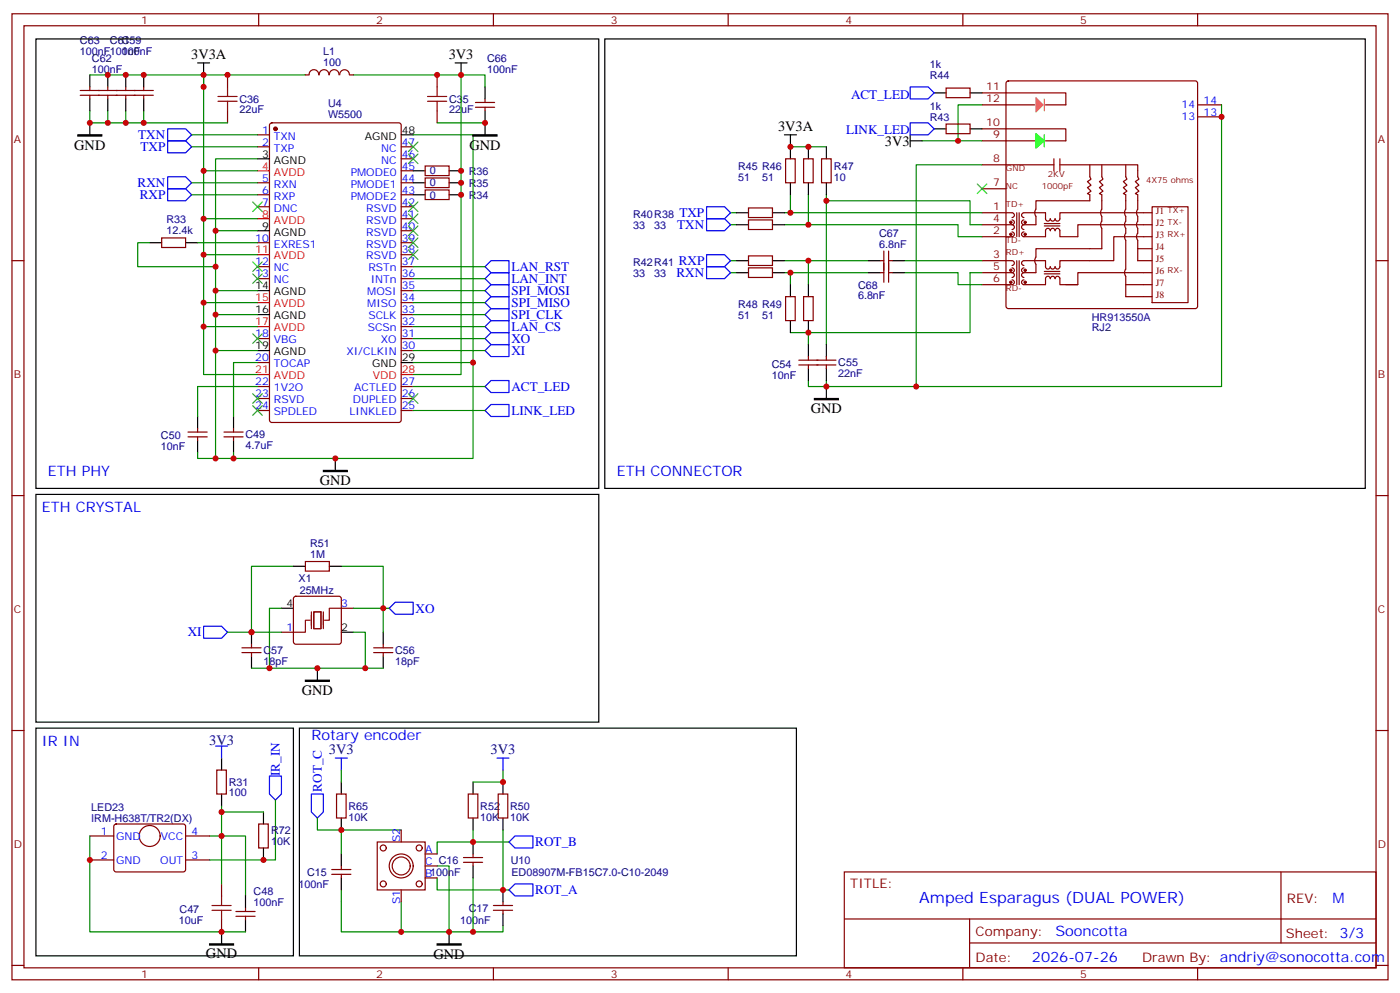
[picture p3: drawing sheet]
<svg xmlns="http://www.w3.org/2000/svg" width="412mm" height="292mm" viewBox="0 0 412 292" stroke-linecap="round" stroke-linejoin="round" font-family="sans-serif">
<g fill="none" stroke="#870000" stroke-width=".35">
<path d="M3.5 4.1h405.4v284.3h-405.4zM7.1 7.6h398.2v277.3h-398.2zM76.2 4.1v3.5M145.3 4.1v3.5M214.5 4.1v3.5M283.6 4.1v3.5M352.8 4.1v3.5M23.6 28h21.6M23.6 26.6h21.6M26.5 25.6v1M26.5 28v1.1M31.7 25.6v1"/>
<path d="M31.7 28v1.1M37 25.6v1M37 28v1.1M42.3 25.6v1M42.3 28v1.1M67 22v3.6M67 32.6v3.6M75.8 39.7h3.6M79.6 36.4l.5-.2h37.4l.6 .4 .1 87-.5 .7-37.6 .1-.7-.5v-87zM90 22h1M91.1 22a1.41 1.41 0 0 1 1.4-1.5 1.41 1.41 0 0 1 1.4 1.5M94.1 22a1.41 1.41 0 0 1 1.4-1.5 1.41 1.41 0 0 1 1.4 1.5"/>
<path d="M97 22a1.41 1.41 0 0 1 1.4-1.5 1.41 1.41 0 0 1 1.4 1.5M100.1 22a1.41 1.41 0 0 1 1.4-1.5 1.41 1.41 0 0 1 1.4 1.5M103 22h1.1M128.8 22v3.6M128.8 32.6v3.6M140.1 31.6h5.6M140.1 30.2h5.6M142.9 29.1v1.1M142.9 31.6v1M278.7 25.9h7.1v2.9h-7.1zM278.7 36.5h7.1v2.8h-7.1zM289.3 27.3h24.7v3.6h-6"/>
<path d="M289.3 37.9h24.7v3.6h-6M289.3 30.9h15.5M296.6 24l.4-.2h55.1l.5 .2 .2 .5v65.6l-.3 .5-.4 .2h-55.1l-.5-.2-.2-.5v-65.6zM352.8 30.9h7M352.8 34.4h7M75.8 43.2h3.6M75.8 53.8h3.6M75.8 57.3h3.6M118.2 43.2h3.5M118.2 53.8h3.5M118.2 57.3h3.5M118.2 50.3h3.5"/>
<path d="M118.2 46.7h3.5M125.2 55.9h7.1v2.8h-7.1zM125.2 52.4h7.1v2.8h-7.1zM125.2 48.9h7.1v2.8h-7.1zM231.4 46.7h2.8v7.1h-2.8zM236.7 46.7h2.8v7.1h-2.8zM242 46.7h2.8v7.1h-2.8zM289.3 55.6h7M289.3 48.5h21.1M289.3 41.5h15.5M310.4 46.7v3.6M312.2 48.5h22.9v3.5l.4 .7-1.1 .7 1.1 1.1-1.1 .7 1.1 1.1-1.1 .7 .7 .3v4.3a1.77 1.77 0 0 0 0 2.1v1.4a1.77 1.77 0 0 0 0 2.1v1.4a1.77 1.77 0 0 0 0 2.1v6h4.3"/>
<path d="M312.2 46.7v3.6M321 48.5v3.5l.4 .7-1.1 .7 1.1 1.1-1.1 .7 1.1 1.1-1.1 .7 .7 .3v1.8h-15.8l-.1 2.5a1.77 1.77 0 0 0 .1 2.1v2.4h-3.6M324.6 48.5v3.5l.3 .7-1.1 .7 1.1 1.1-1.1 .7 1.1 1.1-1.1 .7 .8 .3-.1 4.3a1.77 1.77 0 0 0 .1 2.1l-.1 1.4a1.77 1.77 0 0 0 .1 2.1v6h-19.4l-.1 2.5a1.77 1.77 0 0 0 .1 2.1v2.5h-3.6M331.6 48.5v3.5l.4 .7-1.1 .7 1.1 1.1-1.1 .7 1.1 1.1-1.1 .7 .7 .3v4.3a1.77 1.77 0 0 0 0 2.1v1.4a1.77 1.77 0 0 0 0 2.1v1.4a1.77 1.77 0 0 0 0 2.1v8.5M3.5 76.7h3.6M47.6 70h7.1v2.8h-7.1zM75.8 60.9h3.6M75.8 71.4h3.6M75.8 78.5h3.6M118.2 60.9h3.5M118.2 71.4h3.5M118.2 78.5h3.5"/>
<path d="M118.2 75h3.5M118.2 67.9h3.5M118.2 64.4h3.5M220.5 78.8h7v2.9h-7zM220.5 75.3h7v2.8h-7zM220.5 64.7h7v2.9h-7zM220.5 61.2h7v2.8h-7zM259.3 76.7h1M260.3 73.9v9.2M261.8 76.7h1M261.8 73.9v9.2M289.3 76.7h8.8a.71 .71 0 0 1 .7 .7 .71 .71 0 0 1-.7 .7"/>
<path d="M289.3 62.6h8.8a.71 .71 0 0 1 .7 .7 .71 .71 0 0 1-.7 .7M289.3 66.1h8.8M298.1 78.8a.71 .71 0 0 1 .7 .8 .71 .71 0 0 1-.7 .7M298.1 66.1a.71 .71 0 0 1 .7 .8 .71 .71 0 0 1-.7 .7M298.1 68.3a.71 .71 0 0 1 .7 .7 .71 .71 0 0 1-.7 .7h-8.8M298.1 64.7a.71 .71 0 0 1 .7 .7 .71 .71 0 0 1-.7 .7M299.5 62.6v7.1M299.5 76.7v7.1M300.2 62.6v7.1M300.2 76.7v7.1M301.6 78.8a.71 .71 0 0 0-.7 .8 .71 .71 0 0 0 .7 .7M301.6 66.1a.71 .71 0 0 0-.7 .8 .71 .71 0 0 0 .7 .7"/>
<path d="M301.6 64.7a.71 .71 0 0 0-.7 .7 .71 .71 0 0 0 .7 .7M307.6 79.9h4.6M307.6 66.5h4.6M307.6 65.8h4.6M331.6 79.2a1.77 1.77 0 0 0 0 2.1v6h7.8M335.1 73.2h4.3M339.4 69.7h-11.3v7h-15.9v1.8a.71 .71 0 0 1-.7 .7 .71 .71 0 0 1-.7-.7 .71 .71 0 0 1-.7 .7 .71 .71 0 0 1-.7-.7 .71 .71 0 0 1-.7 .7 .71 .71 0 0 1-.7-.7v-1.8h-6.4a.71 .71 0 0 0-.7 .7 .71 .71 0 0 0 .7 .7M339.4 66.1h-21.9v3.6h-5.3v-1.8a.71 .71 0 0 0-.7-.7 .71 .71 0 0 0-.7 .7 .71 .71 0 0 0-.7-.7 .71 .71 0 0 0-.7 .7 .71 .71 0 0 0-.7-.7 .71 .71 0 0 0-.7 .7v1.8h-6.4a.71 .71 0 0 1-.7-.7 .71 .71 0 0 1 .7-.7M339.4 62.6h-27.2v1.8a.71 .71 0 0 1-.7 .7 .71 .71 0 0 1-.7-.7 .71 .71 0 0 1-.7 .7 .71 .71 0 0 1-.7-.7 .71 .71 0 0 1-.7 .7 .71 .71 0 0 1-.7-.7v-1.8h-6.4a.71 .71 0 0 0-.7 .7 .71 .71 0 0 0 .7 .7M339.4 60.9h10.6v28.2h-10.6zM405.3 76.7h3.6M75.8 82h3.6"/>
<path d="M75.8 99.7h3.6M118.2 82h3.5M118.2 99.7h3.5M118.2 96.1h3.5M118.2 92.6h3.5M118.2 89.1h3.5M118.2 85.5h3.5M231.4 87.3h2.8v7.1h-2.8zM236.7 87.3h2.8v7.1h-2.8zM259.3 80.3h1M261.8 80.3h1M289.3 80.3h8.8"/>
<path d="M298.1 80.3a.71 .71 0 0 1 .7 .7 .71 .71 0 0 1-.7 .7M298.1 82.4a.71 .71 0 0 1 .7 .7 .71 .71 0 0 1-.7 .7h-8.8M301.6 80.3a.71 .71 0 0 0-.7 .7 .71 .71 0 0 0 .7 .7M301.6 82.4a.71 .71 0 0 0-.7 .7 .71 .71 0 0 0 .7 .7h6.4v-1.8a.71 .71 0 0 1 .7-.7 .71 .71 0 0 1 .7 .7 .71 .71 0 0 1 .7-.7 .71 .71 0 0 1 .7 .7 .71 .71 0 0 1 .7-.7 .71 .71 0 0 1 .7 .7v1.8h5.3M307.6 80.6h4.6M331.6 83.8h7.8M339.4 80.3h-21.9v3.5h-3.5M75.8 106.7h3.6M75.8 113.8h3.6M75.8 117.3h3.6M118.2 113.8h3.5M118.2 117.3h3.5"/>
<path d="M118.2 103.2h3.5M235.3 107.4h10.9M235.3 106h10.9M238.1 105v1M238.1 107.4v1.1M243.4 105v1M243.4 107.4v1.1M55.4 128.6h5.6M55.4 127.2h5.6M58.2 126.1v1.1M58.2 128.6v1M66 128.6h5.6"/>
<path d="M66 127.2h5.6M68.8 126.1v1.1M68.8 128.6v1M75.8 120.8h3.6M118.2 120.8h3.5M3.5 145.9h3.6M405.3 145.9h3.6M86.7 175.7l.4-.2h12.7l.5 .2 .2 .5v12.7l-.2 .5-.5 .2h-12.7l-.5-.2-.2-.5v-12.7zM90 165.3h7v2.8h-7zM100.5 179h3.6M71.3 192.1h5.6M71.3 190.7h5.6"/>
<path d="M74.1 189.6v1.1M74.1 192.1v1M82.9 186.1h3.5M110.1 192.1h5.6M110.1 190.7h5.6M112.9 189.6v1.1M112.9 192.1v1M3.5 215h3.6M405.3 215h3.6M63.9 226.7h2.8v7h-2.8zM99.1 233.7h2.9v7.1h-2.9zM137.9 233.7h2.9v7.1h-2.9z"/>
<path d="M146.8 233.7h2.8v7.1h-2.8zM26.5 246.1h7M26.5 253.1h7M33.7 242.7l.5-.2 20 .1 .5 .6-.1 13-.6 .4h-20.1l-.4-.7v-12.7zM54.7 246.1h7M54.7 253.1h7M76.2 242.5h2.8v7.1h-2.8zM97.7 257.4h5.7M97.7 255.9h5.7M100.5 254.9v1M100.5 257.4v1M111.1 247.8h14.1v14.1h-14.1z"/>
<path d="M118.2 244.3v3.5M125.2 254.9h3.6M125.2 258.4h3.6M125.2 251.4h3.6M136.5 253.8h5.7M136.5 252.4h5.7M139.3 251.4v1M139.3 253.8v1.1M248.7 256.6h156.6v28.3h-156.6zM377.3 256.7v20.8M65.3 260.2v3.5M65.3 270.8v3.5"/>
<path d="M69.5 268.3h5.6M69.5 269.7h5.6M72.3 267.2v1.1M72.3 269.7v1.1M118.2 261.9v3.6M145.3 267.9h5.7M145.3 266.5h5.7M148.2 265.5v1M148.2 267.9v1.1M248.7 270.5h156.5M285.6 277.5h119.6M285.6 270.5v14.1"/>
<path d="M3.5 284.2h3.6M76.2 284.9v3.5M145.3 284.9v3.5M214.5 284.9v3.5M283.6 284.9v3.5M352.8 284.9v3.5M405.3 284.2h3.6"/>
<circle cx="44.1" cy="246.1" r="3.1"/>
<circle cx="112.9" cy="249.6" r=".88"/>
<circle cx="118.2" cy="254.9" r="3.5"/>
<circle cx="118.2" cy="254.9" r="2.65"/>
<circle cx="123.5" cy="249.6" r=".88"/>
<circle cx="112.9" cy="260.2" r=".88"/>
<circle cx="123.5" cy="260.2" r=".88"/>
</g>
<g fill="#870000" stroke="#870000" stroke-width=".29">
<circle cx="297.7" cy="83.1" r=".35"/>
<circle cx="297.7" cy="79.6" r=".35"/>
<circle cx="302" cy="83.1" r=".35"/>
<circle cx="302" cy="79.6" r=".35"/>
<circle cx="297.7" cy="69" r=".35"/>
<circle cx="297.7" cy="65.4" r=".35"/>
<circle cx="302" cy="69" r=".35"/>
<circle cx="302" cy="65.4" r=".35"/>
</g>
<path d="M305.2 39.3l2.4 2.2-2.4 2.1z" fill="#0f0" stroke="#0f0" stroke-width=".35"/>
<path d="M305.2 28.8l2.1 2.1-2.1 2.1z" fill="#ffed00" stroke="#ffed00" stroke-width=".35"/>
<path d="M307.6 39.7v3.5" fill="none" stroke="#0f0" stroke-width=".35"/>
<path d="M307.6 29.1v3.5" fill="none" stroke="#ffed00" stroke-width=".35"/>
<g fill="none" stroke="#000" stroke-width=".35">
<path d="M10.6 11.5h165.8v132.3h-165.8zM58.2 18.5h3.5M60 18.5v3.5M134.1 18.5h3.5M135.8 18.5v3.5M178.2 11.5h224v132.3h-224zM26.5 22v3.6M26.5 29.1v3.5M26.5 36.2v3.5M31.7 22v3.6M31.7 29.1v3.5M37 22v3.6"/>
<path d="M37 29.1v3.5M42.3 22v3.6M42.3 29.1v3.5M118.2 39.7h3.5M142.9 25.6v3.5M142.9 32.6v7.1M231.1 39.7h3.5M232.8 39.7v7M268.1 39.7v3.5M275.2 27.3h3.5M275.2 37.9h3.5M285.8 27.3h3.5"/>
<path d="M285.8 37.9h3.5M75.8 46.7h3.6M121.7 57.3h3.5M121.7 53.8h3.5M121.7 50.3h3.5M132.3 57.3h3.5M132.3 53.8h3.5M132.3 50.3h3.5M232.8 53.8v3.5M238.1 43.2v3.5M238.1 53.8v3.5M243.4 43.2v3.5"/>
<path d="M243.4 53.8v3.5M268.1 41.5h3.5M44.1 71.4h3.5M54.7 71.4h3.5M75.8 67.9h3.6M217 76.7h3.5M217 66.1h3.5M217 62.6h3.5M227.5 76.7h3.6M227.5 66.1h3.6M227.5 62.6h3.6M255.8 76.7h3.5"/>
<path d="M262.8 76.7h3.5M75.8 85.5h3.6M75.8 92.6h3.6M217 80.3h3.5M227.5 80.3h3.6M232.8 83.8v3.5M232.8 94.4v3.5M238.1 83.8v3.5M238.1 94.4v3.5M255.8 80.3h3.5M262.8 80.3h3.5M75.8 103.2h3.6"/>
<path d="M118.2 106.7h3.5M238.1 101.4v3.6M238.1 108.5v3.5M243.4 101.4v3.6M243.4 108.5v3.5M243.4 113.8v3.5M58.2 122.6v3.5M58.2 129.6v3.6M68.8 122.6v3.5M68.8 129.6v3.6M98.8 134.9v3.6M10.6 145.5h165.8v67h-165.8z"/>
<path d="M82.9 179h3.5M86.4 166.7h3.6M97 166.7h3.5M74.1 186.1v3.5M74.1 193.1v3.6M93.5 196.7v3.5M100.5 186.1h3.6M112.9 186.1v3.5M112.9 193.1v3.6M10.6 214.3h75.8v67h-75.8zM88.2 214.3h146.4v67h-146.4zM65.3 223.1v3.6"/>
<path d="M65.3 233.7v3.5M77.6 239v3.5M100.5 230.2v3.5M139.3 230.2v3.5M148.2 230.2v3.5M77.6 249.6v3.5M100.5 240.8v3.5M100.5 251.4v3.5M100.5 258.4v3.5M139.3 240.8v3.5M139.3 247.8v3.6M139.3 254.9v3.5"/>
<path d="M148.2 240.8v3.5M65.3 274.3v3.5M72.3 263.7v3.5M72.3 270.8v3.5M132.3 274.3v3.5M148.2 261.9v3.6M148.2 269v3.5"/>
</g>
<g fill="none" stroke="#008700" stroke-width=".35">
<path d="M26.5 22h33.5v3.6M26.5 32.6v3.6h40.5M31.7 32.6v3.6M37 32.6v3.6M42.3 32.6v3.6M56.4 39.7h19.4M90 22h-30v28.3h15.8M104.1 22h31.7v88.2h-14.1M121.7 39.7h17.6v67M128.8 36.2h14.1M135.8 22h7.1v3.6M289.3 30.9h-7.1v10.6"/>
<path d="M359.8 30.9v82.9h-89.9M56.4 43.2h19.4M56.4 53.8h19.4M56.4 57.3h19.4M60 50.3v14.1h15.8M75.8 46.7h-12.3v88.2h75.8v-28.2h-17.6M232.8 43.2h10.6M232.8 57.3v5.3M238.1 57.3v8.8M243.4 57.3v1.8h42.4v7h3.5M243.4 59.1v42.3M271.6 41.5h17.7"/>
<path d="M289.3 48.5h-19.4v65.3h-26.5M44.1 71.4h-3.5v7.1h22.9M58.2 71.4h17.6M60 64.4v10.6h15.8M60 75v14.1h15.8M63.5 67.9h12.3M121.7 78.5h21.2M215.2 66.1h1.8M215.2 76.7h1.8M215.2 62.6h1.8M231.1 66.1h51.1v3.6h7.1M231.1 62.6h58.2"/>
<path d="M231.1 76.7h24.7M238.1 76.7v7.1M266.3 76.7h23M60 89.1v7h15.8M60 96.1v14.1h15.8M63.5 85.5h12.3M63.5 92.6h12.3M121.7 85.5h21.2M121.7 92.6h21.2M121.7 96.1h21.2M121.7 89.1h21.2M121.7 82h21.2"/>
<path d="M121.7 99.7h21.2M215.2 80.3h1.8M231.1 80.3h24.7M232.8 80.3v3.5M238.1 97.9v3.5M266.3 80.3h15.9v3.5h7.1M289.3 80.3h-3.5v17.6h-53M63.5 103.2h12.3M75.8 106.7h-7v15.9M75.8 113.8h-17.6v8.8M121.7 103.2h21.2M121.7 113.8h21.2"/>
<path d="M238.1 112v1.8h5.3v-1.8M58.2 133.2v1.7h5.3M68.8 133.2v1.7M121.7 120.8h21.2M82.9 179h-3.5v17.7h28.2v-10.6h-3.5M86.4 166.7h-12.3v19.4M100.5 166.7h12.4v19.4M104.1 179h10.6M67 186.1h15.9M74.1 196.7h5.3M107.6 196.7h5.3M65.3 239h12.3"/>
<path d="M65.3 237.2v23M81.1 235.5v17.6h-19.4M100.5 226.7v3.5M148.2 226.7v3.5h-8.9M26.5 246.1v28.2h45.8M61.7 246.1h10.6v17.6M93.5 240.8v3.5h7v7.1M100.5 244.3h17.7M128.8 254.9h3.5v19.4h15.9v-1.8M139.3 244.3v3.5h-10.5v3.6M139.3 258.4v15.9M139.3 247.8h10.6"/>
<path d="M148.2 244.3v17.6h-19.4v-3.5M100.5 261.9v12.4h31.8M118.2 265.5v8.8M148.2 261.9h1.7"/>
</g>
<g fill="none" stroke="#00f" stroke-width=".35">
<path d="M49.4 37.9h5.3l1.7 1.8-1.7 1.8h-5.3zM268.1 25.6h5.3l1.8 1.7-1.8 1.8h-5.3zM268.1 36.2h5.3l1.8 1.7-1.8 1.8h-5.3zM49.4 41.5h5.3l1.7 1.7-1.7 1.8h-5.3zM49.4 52h5.3l1.7 1.8-1.7 1.8h-5.3zM49.4 55.6h5.3l1.7 1.7-1.7 1.8h-5.3zM142.9 78.5l1.7-1.8h5.3v3.6h-5.3zM208.1 75h5.3l1.8 1.7-1.8 1.8h-5.3zM208.1 78.5h5.3l1.8 1.8-1.8 1.7h-5.3zM208.1 64.4h5.3l1.8 1.7-1.8 1.8h-5.3zM208.1 60.9h5.3l1.8 1.7-1.8 1.8h-5.3zM142.9 85.5l1.7-1.7h5.3v3.5h-5.3z"/>
<path d="M142.9 92.6l1.7-1.8h5.3v3.6h-5.3zM142.9 96.1l1.7-1.7h5.3v3.5h-5.3zM142.9 82l1.7-1.7h5.3v3.5h-5.3zM142.9 89.1l1.7-1.8h5.3v3.5h-5.3zM142.9 99.7l1.7-1.8h5.3v3.5h-5.3zM142.9 113.8l1.7-1.8h5.3v3.5h-5.3zM142.9 103.2l1.7-1.8h5.3v3.6h-5.3zM142.9 120.8l1.7-1.7h5.3v3.5h-5.3zM114.7 179l1.7-1.7h5.3v3.5h-5.3zM60 184.3h5.3l1.7 1.8-1.7 1.8h-5.3zM63.5 219.6h3.5M65.3 219.6v3.5"/>
<path d="M79.4 228.4h3.5v5.3l-1.8 1.8-1.7-1.8zM91.7 233.7h3.5v5.3l-1.7 1.8-1.8-1.8zM98.8 223.1h3.5M100.5 223.1v3.6M146.4 223.1h3.5M148.2 223.1v3.6M149.9 247.8l1.8-1.7h5.3v3.5h-5.3zM149.9 261.9l1.8-1.7h5.3v3.5h-5.3z"/>
</g>
<path d="M22.9 39.7h7.1v.3h-7.1zM139.3 39.7h7.1v.3h-7.1zM239.9 117.3h7v.4h-7zM95.2 138.5h7.1v.3h-7.1zM90 200.2h7v.4h-7zM61.7 277.8h7.1v.4h-7.1zM128.8 277.8h7v.4h-7z" fill="#000" stroke="#000" stroke-width=".35"/>
<path d="M64.2 29.8h5.6M64.2 28.4h5.6M67 25.6v2.8M67 29.8v2.8M125.9 29.8h5.7M125.9 28.4h5.7M128.8 25.6v2.8M128.8 29.8v2.8M62.4 267.9h5.7M62.4 266.5h5.7M65.3 263.7v2.8M65.3 267.9v2.9" fill="none" stroke="#a10000" stroke-width=".35"/>
<circle cx="81.1" cy="37.9" r=".53" fill="#870000" stroke="#870000" stroke-width=".35"/>
<path d="M75.8 50.3h3.6M75.8 64.4h3.6M75.8 75h3.6M75.8 89.1h3.6M75.8 96.1h3.6M75.8 110.2h3.6M118.2 110.2h3.5" fill="none" stroke="#f00" stroke-width=".35"/>
<g fill="none" stroke="#3c3" stroke-width=".35">
<path d="M74.4 59.4l2.9 2.9M77.3 59.4l-2.9 2.9M120.3 59.4l2.8 2.9M120.3 45.3l2.8 2.9M120.3 41.8l2.8 2.8M123.1 59.4l-2.8 2.9M123.1 45.3l-2.8 2.9M123.1 41.8l-2.8 2.8M287.9 54.2l2.8 2.8M290.7 54.2l-2.8 2.8M74.4 77.1l2.9 2.8M77.3 77.1l-2.9 2.8"/>
<path d="M120.3 73.6l2.8 2.8M120.3 70l2.8 2.8M120.3 66.5l2.8 2.8M120.3 63l2.8 2.8M123.1 73.6l-2.8 2.8M123.1 70l-2.8 2.8M123.1 66.5l-2.8 2.8M123.1 63l-2.8 2.8M74.4 80.6l2.9 2.8M74.4 98.2l2.9 2.9M77.3 80.6l-2.9 2.8M77.3 98.2l-2.9 2.9"/>
<path d="M74.4 115.9l2.9 2.8M74.4 119.4l2.9 2.8M77.3 115.9l-2.9 2.8M77.3 119.4l-2.9 2.8M120.3 115.9l2.8 2.8M123.1 115.9l-2.8 2.8"/>
</g>
<path d="M100.5 179h-3.5v3.6h-1.4M91.4 182.6h-1.4v3.5h-3.6M91.7 180.1v4.9M92.4 180.1h2.1v4.9h-2.1zM95.2 180.1v4.9" fill="none" stroke="#870012" stroke-width=".35"/>
<g fill="#c00">
<circle cx="148.2" cy="230.2" r=".88"/>
<circle cx="148.2" cy="261.9" r=".88"/>
<circle cx="139.3" cy="274.3" r=".88"/>
<circle cx="139.3" cy="247.8" r=".88"/>
<circle cx="132.3" cy="274.3" r=".88"/>
<circle cx="118.2" cy="274.3" r=".88"/>
<circle cx="100.5" cy="244.3" r=".88"/>
<circle cx="65.3" cy="274.3" r=".88"/>
<circle cx="26.5" cy="253.1" r=".88"/>
<circle cx="65.3" cy="246.1" r=".88"/>
<circle cx="77.6" cy="253.1" r=".88"/>
<circle cx="65.3" cy="239" r=".88"/>
<circle cx="42.3" cy="22" r=".88"/>
<circle cx="42.3" cy="36.2" r=".88"/>
<circle cx="37" cy="36.2" r=".88"/>
<circle cx="31.8" cy="36.2" r=".88"/>
<circle cx="26.5" cy="36.2" r=".88"/>
<circle cx="67" cy="22" r=".88"/>
<circle cx="60" cy="22" r=".88"/>
<circle cx="37" cy="22" r=".88"/>
<circle cx="31.8" cy="22" r=".88"/>
<circle cx="135.8" cy="22" r=".88"/>
<circle cx="128.8" cy="22" r=".88"/>
<circle cx="60" cy="50.3" r=".88"/>
<circle cx="63.5" cy="67.9" r=".88"/>
<circle cx="63.5" cy="78.5" r=".88"/>
<circle cx="60" cy="64.4" r=".88"/>
<circle cx="60" cy="75" r=".88"/>
<circle cx="60" cy="89.1" r=".88"/>
<circle cx="60" cy="96.1" r=".88"/>
<circle cx="63.5" cy="85.5" r=".88"/>
<circle cx="63.5" cy="92.6" r=".88"/>
<circle cx="63.5" cy="103.2" r=".88"/>
<circle cx="98.8" cy="134.9" r=".88"/>
<circle cx="135.8" cy="57.3" r=".88"/>
<circle cx="135.8" cy="53.8" r=".88"/>
<circle cx="135.8" cy="50.3" r=".88"/>
<circle cx="139.3" cy="106.7" r=".88"/>
<circle cx="93.5" cy="196.7" r=".88"/>
<circle cx="74.1" cy="186.1" r=".88"/>
<circle cx="79.4" cy="196.7" r=".88"/>
<circle cx="107.6" cy="196.7" r=".88"/>
<circle cx="60" cy="25.6" r=".88"/>
<circle cx="142.9" cy="36.2" r=".88"/>
<circle cx="68.8" cy="134.9" r=".88"/>
<circle cx="63.5" cy="134.9" r=".88"/>
<circle cx="112.9" cy="179" r=".88"/>
<circle cx="359.8" cy="34.4" r=".88"/>
<circle cx="269.9" cy="113.8" r=".88"/>
<circle cx="243.4" cy="113.8" r=".88"/>
<circle cx="243.4" cy="59.1" r=".88"/>
<circle cx="282.2" cy="41.5" r=".88"/>
<circle cx="238.1" cy="97.9" r=".88"/>
<circle cx="238.1" cy="76.7" r=".88"/>
<circle cx="232.8" cy="80.3" r=".88"/>
<circle cx="238.1" cy="43.2" r=".88"/>
<circle cx="232.8" cy="43.2" r=".88"/>
<circle cx="238.1" cy="66.1" r=".88"/>
<circle cx="232.8" cy="62.6" r=".88"/>
</g>
<text font-size="4.6" fill="#00f" x="270.8" y="265.7">Amped Esparagus (DUAL POWER)</text>
<g font-size="4.2">
<text x="56.3" y="17.4">3V3A</text>
<text x="132.2" y="17.4">3V3</text>
<text x="229.2" y="38.5">3V3A</text>
<text x="21.9" y="44">GND</text>
<text x="138.3" y="44">GND</text>
<text x="260.6" y="42.9">3V3</text>
<text x="238.8" y="121.6">GND</text>
<text x="94.2" y="142.8">GND</text>
<text x="88.9" y="204.5">GND</text>
<text x="60.7" y="282">GND</text>
<text x="127.7" y="282.1">GND</text>
</g>
<g font-size="4.2" fill="#00f">
<text x="14.1" y="140.2">ETH PHY</text>
<text x="181.7" y="140.2">ETH CONNECTOR</text>
<text x="12.3" y="150.8">ETH CRYSTAL</text>
<text x="12.3" y="219.6">IR IN</text>
<text x="91.7" y="217.8">Rotary encoder</text>
<text x="392.5" y="265.9">M</text>
<text x="310.9" y="275.5">Sooncotta</text>
<text x="304" y="283.3">2026-07-26</text>
</g>
<g font-size="4.2" fill="#000080">
<text x="61.6" y="219.3">3V3</text>
<text x="96.9" y="222">3V3</text>
<text x="144.5" y="222">3V3</text>
</g>
<g font-size="3.9" fill="#00f">
<text x="250.7" y="29">ACT_LED</text>
<text x="40.7" y="40.9">TXN</text>
<text x="249.2" y="39.6">LINK_LED</text>
<text x="41.4" y="44.5">TXP</text>
<text x="40.5" y="55.1">RXN</text>
<text x="41.2" y="58.6">RXP</text>
<text x="200.1" y="63.9">TXP</text>
<text x="199.5" y="67.4">TXN</text>
<text x="199.9" y="78">RXP</text>
<text x="150.6" y="83.2">LAN_INT</text>
<text x="150.6" y="79.8">LAN_RST</text>
<text x="199.3" y="81.5">RXN</text>
<text x="150.6" y="86.7">SPI_MOSI</text>
<text x="150.5" y="93.8">SPI_CLK</text>
<text x="150.6" y="90.3">SPI_MISO</text>
<text x="150.6" y="97.4">LAN_CS</text>
<text x="150.6" y="101">XO</text>
<text x="150.6" y="104.5">XI</text>
<text x="150.6" y="115.1">ACT_LED</text>
<text x="150.6" y="122.1">LINK_LED</text>
<text x="122.4" y="180.4">XO</text>
<text x="55.3" y="187.2">XI</text>
<text x="82.4" y="228.5" transform="rotate(-90 82.4 228.5)">IR_IN</text>
<text x="94.8" y="233" transform="rotate(-90 94.8 233)">ROT_C</text>
<text x="157.7" y="249.1">ROT_B</text>
<text x="157.7" y="263.2">ROT_A</text>
</g>
<g font-size="3.9" fill="#800">
<text x="250.5" y="261.2">TITLE:</text>
<text x="379.1" y="265.9">REV:</text>
<text x="287.4" y="275.4">Company:</text>
<text x="378.7" y="276">Sheet: 3/3</text>
<text x="287.4" y="283.1">Date:</text>
<text x="336.4" y="283.2">Draw</text>
<text x="346.6" y="283.2">n By: andriy@sonocotta.com</text>
</g>
<g font-size="3.2" fill="#800">
<text x="41.6" y="7.1">1</text>
<text x="110.8" y="7.1">2</text>
<text x="179.9" y="7.1">3</text>
<text x="249.1" y="7.1">4</text>
<text x="318.2" y="7.1">5</text>
<text x="290.5" y="26.6">11</text>
<text x="290.5" y="30.2">12</text>
<text x="290.5" y="37.2">10</text>
<text x="292.6" y="40.7">9</text>
<text x="4.1" y="42.2">A</text>
<text x="292.6" y="47.8">8</text>
<text x="405.9" y="42.2">A</text>
<text x="292.6" y="54.9">7</text>
<text x="292.6" y="65.4">4</text>
<text x="292.6" y="61.9">1</text>
<text x="292.6" y="69">2</text>
<text x="292.6" y="76">3</text>
<text x="292.6" y="83.1">6</text>
<text x="292.6" y="79.6">5</text>
<text x="4.1" y="111.3">B</text>
<text x="405.9" y="111.3">B</text>
<text x="4.1" y="180.4">C</text>
<text x="405.9" y="180.4">C</text>
<text x="4.1" y="249.6">D</text>
<text x="405.9" y="249.6">D</text>
<text x="41.6" y="287.9">1</text>
<text x="110.8" y="287.9">2</text>
<text x="179.9" y="287.9">3</text>
<text x="249.1" y="287.9">4</text>
<text x="318.2" y="287.9">5</text>
</g>
<g font-size="3.2" fill="#000080">
<text x="23.6" y="16.1">100nF100nF</text>
<text x="23.6" y="12.9">C63</text>
<text x="32.4" y="12.9">C61</text>
<text x="35.9" y="16.1">100nF</text>
<text x="35.9" y="12.9">C59</text>
<text x="95.2" y="16.3">L1</text>
<text x="27.1" y="21.4">100nF</text>
<text x="27.1" y="18.2">C62</text>
<text x="95.2" y="19.5">100</text>
<text x="143.5" y="21.4">100nF</text>
<text x="143.5" y="18.2">C66</text>
<text x="273.9" y="20">1k</text>
<text x="273.9" y="23.2">R44</text>
<text x="70.6" y="33.4">22uF</text>
<text x="70.6" y="30.2">C36</text>
<text x="96.6" y="34.8">W5500</text>
<text x="96.6" y="31.5">U4</text>
<text x="132.3" y="33.4">22uF</text>
<text x="132.3" y="30.2">C35</text>
<text x="273.9" y="32.4">1k</text>
<text x="273.9" y="35.5">R43</text>
<text x="126.7" y="51.3">0</text>
<text x="138.1" y="51.4">R36</text>
<text x="217.4" y="53.2">51</text>
<text x="217.4" y="50">R45 R46</text>
<text x="224.5" y="53.2">51</text>
<text x="245.6" y="53.2">10</text>
<text x="245.6" y="50">R47</text>
<text x="126.6" y="58.5">0</text>
<text x="126.7" y="54.9">0</text>
<text x="138.1" y="58.5">R34</text>
<text x="138.1" y="54.9">R35</text>
<text x="49.1" y="65.8">R33</text>
<text x="186.5" y="64.2">R40R38</text>
<text x="49.1" y="69">12.4k</text>
<text x="186.5" y="67.4">33</text>
<text x="192.7" y="67.3">33</text>
<text x="259" y="69.7">C67</text>
<text x="259" y="72.8">6.8nF</text>
<text x="186.5" y="81.5">33</text>
<text x="186.5" y="78.3">R42R41</text>
<text x="192.7" y="81.4">33</text>
<text x="252.7" y="88.1">6.8nF</text>
<text x="252.7" y="85">C68</text>
<text x="217.4" y="93.8">51</text>
<text x="217.4" y="90.6">R48 R49</text>
<text x="224.5" y="93.8">51</text>
<text x="321.6" y="94.4">HR913550A</text>
<text x="321.6" y="97.5">RJ2</text>
<text x="246.9" y="107.9">C55</text>
<text x="227.3" y="111.4">10nF</text>
<text x="227.3" y="108.3">C54</text>
<text x="246.9" y="111">22nF</text>
<text x="47.4" y="129.3">C50</text>
<text x="72.3" y="129">C49</text>
<text x="47.4" y="132.5">10nF</text>
<text x="72.3" y="132.2">4.7uF</text>
<text x="91.3" y="161.1">R51</text>
<text x="91.3" y="164.2">1M</text>
<text x="87.9" y="171.4">X1</text>
<text x="88.3" y="174.9">25MHz</text>
<text x="77.6" y="195.7">18pF</text>
<text x="77.6" y="192.6">C57</text>
<text x="116.4" y="195.7">18pF</text>
<text x="116.4" y="192.6">C56</text>
<text x="67.4" y="231.2">R31</text>
<text x="26.9" y="238.7">LED23</text>
<text x="67.4" y="234.4">100</text>
<text x="102.7" y="238.4">R65</text>
<text x="141.5" y="238.4">R52</text>
<text x="150.3" y="238.4">R50</text>
<text x="26.9" y="241.9">IRM-H638T/TR2(DX)</text>
<text x="79.9" y="245.4">R72</text>
<text x="102.7" y="241.6">10K</text>
<text x="141.5" y="241.6">10K</text>
<text x="150.3" y="241.6">10K</text>
<text x="79.9" y="248.6">10K</text>
<text x="90.5" y="257.8">C15</text>
<text x="150.4" y="254.3">U10</text>
<text x="150.7" y="257.8">ED08907M-FB15C7.0-C10-2049</text>
<text x="74.7" y="263.4">C48</text>
<text x="87.9" y="261.4">100nF</text>
<text x="52.9" y="268.6">C47</text>
<text x="74.7" y="266.6">100nF</text>
<text x="138.1" y="268.4">C17</text>
<text x="52.7" y="271.9">10uF</text>
<text x="135.5" y="271.9">100nF</text>
</g>
<g font-size="3.2" fill="#00f">
<text x="348" y="35.5">13</text>
<text x="348" y="31.9">14</text>
<text x="354.5" y="34">13</text>
<text x="354.5" y="30.5">14</text>
<text x="77.2" y="39.3">1</text>
<text x="80.7" y="41.1">TXN</text>
<text x="77.2" y="42.9">2</text>
<text x="80.7" y="44.6">TXP</text>
<text x="112.3" y="44.6">NC</text>
<text x="118.4" y="46.4">46</text>
<text x="118.4" y="42.9">47</text>
<text x="77.2" y="53.4">5</text>
<text x="103.3" y="51.7">PMODE0</text>
<text x="112.3" y="48.2">NC</text>
<text x="118.4" y="53.4">44</text>
<text x="118.4" y="49.9">45</text>
<text x="77.2" y="57">6</text>
<text x="80.7" y="55.2">RXN</text>
<text x="80.7" y="58.7">RXP</text>
<text x="103.3" y="58.7">PMODE2</text>
<text x="103.3" y="55.2">PMODE1</text>
<text x="118.4" y="57">43</text>
<text x="77.2" y="60.5">7</text>
<text x="80.7" y="62.3">DNC</text>
<text x="107.9" y="65.8">RSVD</text>
<text x="107.9" y="62.3">RSVD</text>
<text x="118.4" y="64">41</text>
<text x="118.4" y="60.5">42</text>
<text x="75.2" y="71.1">10</text>
<text x="107.9" y="69.3">RSVD</text>
<text x="118.4" y="71.1">39</text>
<text x="118.4" y="67.6">40</text>
<text x="80.7" y="72.8">EXRES1</text>
<text x="107.9" y="76.4">RSVD</text>
<text x="107.9" y="72.8">RSVD</text>
<text x="118.4" y="74.6">38</text>
<text x="75.2" y="78.1">12</text>
<text x="75.2" y="81.7">13</text>
<text x="80.7" y="79.9">NC</text>
<text x="80.7" y="83.4">NC</text>
<text x="108.5" y="79.9">RSTn</text>
<text x="109.2" y="83.4">INTn</text>
<text x="118.4" y="81.7">36</text>
<text x="118.4" y="78.1">37</text>
<text x="108.2" y="87">MOSI</text>
<text x="118.4" y="88.7">34</text>
<text x="118.4" y="85.2">35</text>
<text x="108.2" y="90.5">MISO</text>
<text x="108.5" y="94">SCLK</text>
<text x="118.4" y="95.8">32</text>
<text x="118.4" y="92.3">33</text>
<text x="75.2" y="99.3">18</text>
<text x="80.7" y="101.1">VBG</text>
<text x="108.3" y="97.5">SCSn</text>
<text x="112.2" y="101.1">XO</text>
<text x="118.4" y="99.3">31</text>
<text x="75.2" y="106.4">20</text>
<text x="102" y="104.6">XI/CLKIN</text>
<text x="118.4" y="102.8">30</text>
<text x="75.2" y="113.4">22</text>
<text x="80.7" y="108.1">TOCAP</text>
<text x="118.4" y="113.4">27</text>
<text x="75.2" y="116.9">23</text>
<text x="80.7" y="115.2">1V2O</text>
<text x="80.7" y="118.7">RSVD</text>
<text x="104" y="118.7">DUPLED</text>
<text x="104.3" y="115.2">ACTLED</text>
<text x="118.4" y="116.9">26</text>
<text x="75.2" y="120.5">24</text>
<text x="80.7" y="122.2">SPDLED</text>
<text x="103" y="122.2">LINKLED</text>
<text x="118.4" y="120.5">25</text>
<text x="100.5" y="178.7">3</text>
<text x="84.4" y="185.7">1</text>
<text x="29.7" y="245.7">1</text>
<text x="56.4" y="245.7">4</text>
<text x="34.2" y="247.1">GND</text>
<text x="47.4" y="247.1">VCC</text>
<text x="117.8" y="247.8" transform="rotate(-90 117.8 247.8)">S2</text>
<text x="125.2" y="251">A</text>
<text x="29.7" y="252.8">2</text>
<text x="34.2" y="254.2">GND</text>
<text x="47.2" y="254.2">OUT</text>
<text x="56.4" y="252.8">3</text>
<text x="125.2" y="254.5">C C16</text>
<text x="125.2" y="258.1">B100nF</text>
<text x="117.8" y="266.1" transform="rotate(-90 117.8 266.1)">S1</text>
</g>
<g font-size="3.2">
<text x="107.4" y="41.1">AGND</text>
<text x="118.4" y="39.3">48</text>
<text x="77.2" y="46.4">3</text>
<text x="80.7" y="48.2">AGND</text>
<text x="77.2" y="67.6">9</text>
<text x="80.7" y="69.3">AGND</text>
<text x="75.2" y="85.2">14</text>
<text x="80.7" y="87">AGND</text>
<text x="75.2" y="92.3">16</text>
<text x="80.7" y="94">AGND</text>
<text x="75.2" y="102.8">19</text>
<text x="80.7" y="104.6">AGND</text>
<text x="118.4" y="106.4">29</text>
<text x="109.6" y="108.1">GND</text>
<text x="84.4" y="178.7">4</text>
<text x="100.5" y="185.7">2</text>
</g>
<g font-size="3.2" fill="#f00">
<text x="77.2" y="49.9">4</text>
<text x="80.7" y="51.7">AVDD</text>
<text x="77.2" y="64">8</text>
<text x="80.7" y="65.8">AVDD</text>
<text x="75.2" y="74.6">11</text>
<text x="80.7" y="76.4">AVDD</text>
<text x="75.2" y="88.7">15</text>
<text x="75.2" y="95.8">17</text>
<text x="80.7" y="90.5">AVDD</text>
<text x="80.7" y="97.5">AVDD</text>
<text x="75.2" y="109.9">21</text>
<text x="80.7" y="111.7">AVDD</text>
<text x="109.8" y="111.7">VDD</text>
<text x="118.4" y="109.9">28</text>
</g>
<g font-size="2.8" fill="#800">
<text x="340.4" y="63">J1</text>
<text x="340.4" y="70.1">J3</text>
<text x="340.4" y="66.6">J2</text>
<text x="340.4" y="77.2">J5</text>
<text x="340.4" y="73.6">J4</text>
<text x="340.4" y="80.7">J6</text>
<text x="340.4" y="87.7">J8</text>
<text x="340.4" y="84.2">J7</text>
</g>
<g font-size="2.5" fill="#800">
<text x="296.3" y="50.4">GND</text>
<text x="308.7" y="52.2">2KV</text>
<text x="337.6" y="54">4X75 ohms</text>
<text x="296.3" y="55.7">NC</text>
<text x="306.9" y="55.7">1000pF</text>
<text x="296.3" y="61">TD+</text>
<text x="344" y="62.8">TX+</text>
<text x="296.3" y="71.6">TD-</text>
<text x="344" y="66.3">TX-</text>
<text x="344" y="69.8">RX+</text>
<text x="296.3" y="75.1">RD+</text>
<text x="344" y="80.4">RX-</text>
<text x="296.3" y="85.6">RD-</text>
</g>
</svg>
